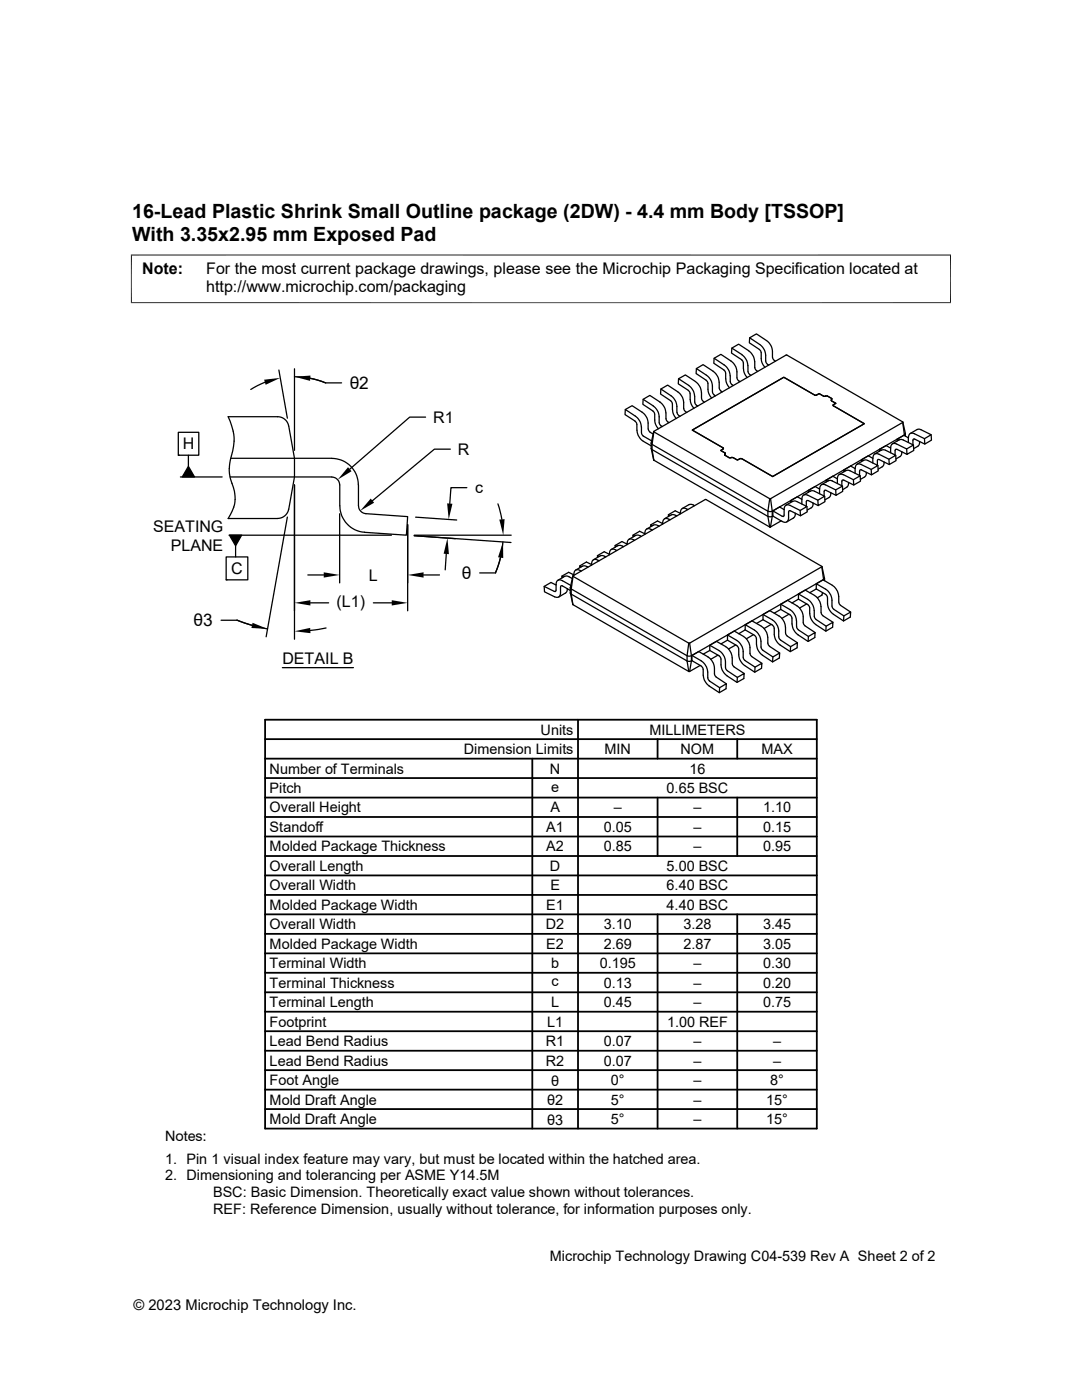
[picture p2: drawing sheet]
<svg xmlns="http://www.w3.org/2000/svg" width="216mm" height="279mm" viewBox="0 0 216 279" stroke-linecap="round" stroke-linejoin="round" font-family="sans-serif">
<g fill="none" stroke="#000" stroke-width=".25">
<path d="M52.9 76.3l-2.9 1.4M55.6 73.9l1.7 9.6M58.8 75.2a16.7 16.7 0 0 1 6.2 1.2h3.2M58.8 73.6v16.3M61.9 75.5l3.1 .9M128.3 79.7l2 1.3a2.81 2.81 0 0 1 1.2 2.2v1.1M131.9 77.6l2 1.4a2.81 2.81 0 0 1 1.2 2.1v1.3l.4 .5M135.4 75.6l2 1.3a2.81 2.81 0 0 1 1.2 2.2M137.4 77.9l.3 .6M137.7 78.6v1.1a2.75 2.75 0 0 0 .8 1.8M138.6 79.1v1.3l.6 .6M138.8 76.2a2.92 2.92 0 0 1 1.2 2.1v1.3l.6 .7"/>
<path d="M138.8 76.1l-2-1.3-1.4 .8-.1 1 2.1 1.3M139 73.6l2 1.3a2.81 2.81 0 0 1 1.2 2.1v1.3l.6 .7M140.9 75.9l-2-1.4 .1-.9 1.3-.8 2 1.3a2.81 2.81 0 0 1 1.2 2.2M140.9 75.9l.3 .6M141.3 76.5v1.2a2.75 2.75 0 0 0 .7 1.7M142.5 71.5l2 1.3a2.92 2.92 0 0 1 1.2 2.2v1.3l.4 .5M143.5 76.3v1.2l.6 .7M144.8 74.5l-.4-.7-2-1.3 .1-1 1.3-.8 2.1 1.4a2.81 2.81 0 0 1 1.1 2.1l.1 1.3 .2 .5 .4 .2M144.8 74.5v1.1a2.75 2.75 0 0 0 .7 1.8M146 69.5l2 1.3a2.81 2.81 0 0 1 1.2 2.2M146.1 76.8l.2 .1M148 71.8l.3 .6"/>
<path d="M148.3 72.4l.1 1.2a2.75 2.75 0 0 0 .7 1.8M149.2 72.9l.1 1.3 .5 .7M149.4 70a2.92 2.92 0 0 1 1.2 2.2v1.2l.6 .7M149.4 70l-2-1.3-1.4 .8v1l2 1.3M149.6 67.4l2 1.3a2.81 2.81 0 0 1 1.2 2.2v1.3l.6 .7M151.5 69.7l-2-1.3 .1-1 1.3-.8 2.1 1.4a2.81 2.81 0 0 1 1.1 2.1l.1 1.3 .5 .7M151.5 69.8l.4 .6M151.9 70.4v1.1a2.75 2.75 0 0 0 .7 1.8M164.7 79.1h-.4l-.9-.6-.5 .3h-.3l-6.2-3.5-18.3 10.5 6.2 3.6M164.7 79v.1M164.8 79.1h.3M165.1 79l.8 .5"/>
<path d="M165.9 79.8v.2l.9 .5-.5 .3M165.9 79.5v.2M35.6 86.3h4.1v4.5h-4.1zM35.6 90.8h.1M36 95.2h8.3M37.6 93.1l1.2 2.1h-2.4zM37.6 90.8v2.3M45.9 95.2h20.3M46 91.5h20.2M46.9 99.7a15.9 15.9 0 0 0-1-4.7 10.4 10.4 0 0 1 .5-5 9.5 9.5 0 0 0-.9-6.8h9.9a2.24 2.24 0 0 1 2.2 1.8l1.2 6.5v3.7l-1.2 6.4a2.29 2.29 0 0 1-2.2 1.9h-9.9l1.2-2.3 .2-1.5M58.8 96.8v30.8M66.2 91.5a5.3 5.3 0 0 1 5.3 5.3"/>
<path d="M66.2 95.2a1.59 1.59 0 0 1 1.6 1.6v4.1M71.5 96.8v4.1a1.6 1.6 0 0 0 1.5 1.6l8.3 .6-.2 3.7-8.4-.6M84.9 83.2h-3.2l-11.9 10.4M89.9 89.6h-3.2l-12.4 10.3M93.2 97.3h-3.2l-.3 3.2M124.8 81.7l2 1.4a2.81 2.81 0 0 1 1.2 2.1M126.7 84.1l.4 .6M126.7 84.1l-2-1.4 .1-1 1.3-.7 2 1.3a2.81 2.81 0 0 1 1.2 2.1l.1 1.3 .3 .6M127.1 84.7v1.2a2.89 2.89 0 0 0 1.3 2.2l1.5 .9M128 85.2l.1 1.6 1.9 1.2M129.7 86.3l.6 .3M129.9 89.5l.2 .2"/>
<path d="M129.9 88.4v1.1M129.9 89.5l.6 2.3M130.1 89.7l23.1 13.3 .5 .1 .5-.1M130.3 82l-2-1.3v-1l1.4-.8 2 1.3a2.81 2.81 0 0 1 1.2 2.2M130.3 82l.3 .7M130.5 91.8l23.1 13.4M130.5 91.8l-.4-2.1v-1l.4-2.5 23.1 13.3M130.6 82.7v1.1a2.75 2.75 0 0 0 .8 1.8M131.6 84.3l.1 .4 .4 .4M132.9 82.4v1.3l.6 .6M134.2 80.6l-.4-.6-2-1.4 .1-1 1.3-.7 2 1.3a2.81 2.81 0 0 1 1.2 2.1v1.3l.6 .7M134.2 80.6v1.2a2.75 2.75 0 0 0 .7 1.7"/>
<path d="M135.5 83l.2 .1M144.3 89.4v.2M144.3 89.6l-.5 .3 .9 .5-.1 .4 .9 .5M145.5 91.3h.7M153.6 99.5h.2M153.6 99.5l-.4 2.5v1.1l.4 2.1M153.8 99.5l.3 3.6-.4 2.1M157.8 99.9l.3 .2M160 99.7l-.9-.6-1.3 .8v.4M160.4 98.8l1.7-.9 2.4 1.1-1.3 .8-2-1a.76 .76 0 0 0-.9 0 .76 .76 0 0 0-.3 .8v1M161.2 99.9h-.2l-.1 .2M161.2 99.9l2.1 1"/>
<path d="M161.3 97.9l.3 .2M163.5 97.6l-.9-.5-1.3 .8v.4M163.5 97.6v.9M164.4 98.1v.9M164.5 98.1v-.2h.3l2 .9M164.5 99l.1 1.1-1.3 .8-.1-1.1M164.8 95.8l.4 .2M165.8 98.3l-.3 .9-.9 .6M166.1 96l2 1-1.3 .8-2.1-1a.76 .76 0 0 0-.8 0 .76 .76 0 0 0-.3 .8M166.1 96l-.4-.1h-.4l-1.4 .8M166.3 81l6.2 3.6-18.3 10.5-6.2-3.6h-.3l-.5 .3-.9-.5M166.3 80.8v.2"/>
<path d="M167.1 95.6l-.9-.6-1.4 .8v.4M167.4 94.7l1.8-.9 2.4 1.2-1.3 .7-2-1a.76 .76 0 0 0-.9 0 .76 .76 0 0 0-.3 .8v1M168 96v.9M168.1 97v1.1l-1.3 .7v-1M168.3 95.8h-.2l-.1 .3M168.3 95.8l2 1M168.4 93.8l.3 .2M169.3 96.4l-.2 .8-1 .5M169.3 96.3v.1M170.6 93.5l-.9-.5-1.3 .8v.3M170.6 93.5v.9M171 92.6l1.7-.8 2.5 1.1-1.4 .8-2-1"/>
<path d="M171.5 94v.9M171.6 95l.1 1-1.4 .8v-1.1M171.8 92.7a.76 .76 0 0 0-.8 0 .76 .76 0 0 0-.4 .8M171.9 93.8l2 1M171.9 93.8h-.3v.2M171.9 91.7l.4 .2M172.9 94.3l-.3 .8-.9 .6M174.2 91.5l-.9-.5-1.4 .7v.4M174.2 91.4v1M175.1 91.9v1M175.1 91.9l.1-.2h.2l2 1M175.2 92.9v1.1l-1.3 .8-.1-1.1"/>
<path d="M175.5 89.7l.3 .2M175.9 89.8l.4-.1 .4 .2M175.9 89.8l-1.4 .8M176.4 92.3l-.3 .8-.9 .5M176.4 92.2v.1M176.7 89.9l2 1-1.3 .8-2-1.1a.76 .76 0 0 0-.9 0 .76 .76 0 0 0-.3 .8M177.7 89.4l-.9-.5-1.3 .8v.4M178.1 88.6l1.7-.9 2.5 1.1-1.4 .8-2-1a.76 .76 0 0 0-.9 0 .76 .76 0 0 0-.3 .8v1M178.6 89.9v.9M178.7 90.9l.1 1-1.4 .8v-1M179 89.7h-.3l-.1 .2M179 89.7l2 1"/>
<path d="M179 87.7l.3 .1M179.9 90.3l-.2 .7-.9 .6M180 90.2v.1M180.1 84.3l-23.2-13.5-26.4 15.3-.6 2.3 .2 .3M180.1 84.3l-26.3 15.2M180.1 84.3l.4 2.6M180.1 84.2l.6 2.3-.2 .3-26.4 15.2-.4 .1-.5-.1-23.1-13.3M180.7 86.6v.4M181.3 87.4l-.9-.5-1.4 .8v.3M181.3 87.3v1M181.6 86.5l1.7-.9 2.5 1.2-1.3 .7-2.1-.9M182.3 88.8v1.1l-1.3 .8-.1-1.1"/>
<path d="M182.5 86.6a.76 .76 0 0 0-.9-.1 .76 .76 0 0 0-.3 .8M182.5 87.6l2 1M182.5 87.6h-.2l-.1 .2v1M183.5 88.1l-.3 .9-.9 .5M185.8 86.8l.1 1-1.4 .8v-1.1M45.1 111.1h4.3v4.6h-4.3zM45.1 115.7h.1M45.7 106.8h32.4M45.8 106.8h2.4l-1.2 2.1zM47 108.9v2.2M57.3 103.2l-4.2 23.9M61.4 114.7h3.2"/>
<path d="M67.8 102.5v13.8M67.8 100.9a5.3 5.3 0 0 0 4.9 5.3M81.3 104.7v17.2M82.7 106.8h19.3M82.7 106.9l19.3 1.4M82.9 103.2l8.2 .6M84.5 114.7h3.2M89 110.6l-.2 3.1M99.4 100.6l.7 3.1M99.9 111.3l-1 3M100.4 108.2a19.5 19.5 0 0 1-1.5 6.1h-3.2M111 116.8l-1.1-.6-1.3 .8v1.1l2.1 1a.76 .76 0 0 0 .8 0 .76 .76 0 0 0 .3-.8l.1-1.2 .1-.2 1.8 .9"/>
<path d="M112.1 115l.4 .1M112.2 115.9l1.7 .9M112.2 115.9a.76 .76 0 0 0-.9-.1 .76 .76 0 0 0-.3 .8l-.1 1.3-.1 .2-2.2-1.1M113.2 117.5l-.3 .8-1.4 .8M113.8 117.3v1l.2 .3 23.1 13.3 .4 .1 .6-.2M113.8 117.2l.2 .3 23.1 13.4M113.8 118.4l.5 2.3M114.2 115.5l-1.3-.5-1.6 .8M114.3 115l-.5 2.2M114.5 114.7l-1-.5-1.4 .8v.3M114.5 114.6v.2M115.7 112.9l.3 .2"/>
<path d="M115.8 113.9l.2 .1M115.8 113.9a.76 .76 0 0 0-.9-.1 .76 .76 0 0 0-.4 .8M117.3 113.2l-.5-.3h-.4l-1.5 .9M118 112.7l-1-.5-1.3 .7v.4M119.2 110.9l.3 .2M119.3 111.8a.81 .81 0 0 0-1 0 .81 .81 0 0 0-.3 1M119.3 111.8l.2 .1M120.9 111.1l-.6-.2h-.4l-1.5 .8M121.6 110.6l-1-.5-1.4 .8v.4M121.6 110.5v.2M122.7 108.9l.4 .1M123.1 109.9a.82 .82 0 0 0-1-.3 .82 .82 0 0 0-.5 .9"/>
<path d="M124.4 109.1l-.5-.2h-.5l-1.4 .8M125.1 108.6l-1-.5-1.4 .8 .1 .3M125.1 108.5v.2M126.3 106.8l.3 .2M126.4 107.7l.2 .1M126.4 107.7a.76 .76 0 0 0-.9-.1 .76 .76 0 0 0-.4 .9M128 107.1l-.6-.3h-.4l-1.5 .8M128.7 106.5l-1.1-.5-1.3 .8v.3M129.8 104.8l.4 .1M129.9 105.7a.81 .81 0 0 0-1-.1 .81 .81 0 0 0-.2 1M129.9 105.7l.3 .1M131.3 104.9l-.8-.1-1.5 .8"/>
<path d="M131.3 104.9l.2 .1M132.2 104.5l-1-.5-1.4 .8 .1 .3M132.2 104.4v.2M133.4 102.7l.3 .2M133.5 103.6l.2 .1M133.5 103.7a.76 .76 0 0 0-.9-.2 .76 .76 0 0 0-.4 .9M135 103l-.5-.3h-.5l-1.4 .8M135.7 102.4l-1-.5-1.3 .8v.4M135.7 102.3v.3M137 101.6a.76 .76 0 0 0-.9-.1 .76 .76 0 0 0-.3 .8M137 101.6l.2 .1M138.6 100.9l-.6-.2h-.4l-1.5 .8"/>
<path d="M153.6 105.2h.2M154.2 102l1.9 1M155.9 103.9l-2.2 1.3M156.4 102.8v.3l-.3-.1M156.5 101.7l-.9-.5-1.4 .8v1M156.8 100.8l1.8-.8 2.4 1.1-1.3 .8-2.1-1a.76 .76 0 0 0-.8-.1 .76 .76 0 0 0-.3 .8v1.2M157.4 102.2v1.1a.76 .76 0 0 1-.4 .9 .76 .76 0 0 1-.9-.1l-1.9-1.1M157.4 102.2l.1-.3h.2l2 1M158.7 102.6l-.3 .7-1.4 .9M158.7 102.4v.2M159.3 119.6l-1.3 .7M159.3 119.6l2 1.1 .2 .6"/>
<path d="M159.3 118.5l1.9 1.1a3 3 0 0 1 1.3 2.2l.1 1.5 2.2 1.7 1.4-.8-.1 1-1.3 .8-2-1.3M160.9 100.1v.9M161 101.1l.1 1.1-1.4 .7v-1M162.2 100.4l-.2 .9-.9 .5M162.5 118.8l-1.8-1-1.4 .7v1.1M162.5 118.9a2.89 2.89 0 0 1 1.3 2.2v1.1M162.9 117.5l-1.3 .8M162.9 117.5l2.1 1.4 .1 1.5a2.81 2.81 0 0 0 1.2 2.2l2 1.3 1.4-.8v-.9l-1.3 .7-2-1.3M162.9 116.5l1.8 1.1a2.89 2.89 0 0 1 1.3 2.2v1.3l.4 .5M164 113.1l-23.2-13.4-26.5 15.3M164 113.1l-26.4 15.3M164 113.1l.3 2.7"/>
<path d="M164 113.1l.5 2.3M164.1 118.3l-.1 .5-.9 .5M164.5 115.4l-.2 .2-26.3 15.3M164.5 115.4v.5M166.1 116.8a3 3 0 0 1 1.3 2.2l.1 1.5 2.2 1.7M166.1 116.8l-1.9-1.1-1.3 .8v1M44.1 123.8h3.2M47.3 123.8l3 1 3.1 .7M47.3 123.8l3 1M56.3 133.2h14.2M61.9 120.3h3.7M65.1 125.3l-3.2 .5"/>
<path d="M74.5 120.3h3.7M114.3 120.7l23.1 13.3M114.3 120.7l-.3-2.1v-1.1l.3-2.5 23.1 13.4M137.1 130.9l.4 .1 .5-.1M137.4 134h.2M137.4 128.4h.2M137.4 128.4l-.3 2.5v1l.3 2.1M137.6 128.4l.4 2.5v1l-.4 2.1M138.1 131.8l1.9 1.2 .3 .6M138.1 130.8l1.8 1.1a3 3 0 0 1 1.3 2.2v1.3l.4 .5M139.7 132.8l-2.1 1.2M140.3 133.6v1.1a2.81 2.81 0 0 0 1.2 2.2l2 1.3 1.4-.7v-1l-1.3 .7-2-1.3"/>
<path d="M141.3 131.1l-1.9-1.1-1.3 .8v1M141.3 131.1a2.89 2.89 0 0 1 1.3 2.2v1.3l.3 .5M141.6 129.8l-1.3 .8M141.6 128.8l1.9 1.1a2.89 2.89 0 0 1 1.3 2.2l.1 1.5 2.2 1.6 1.4-.8-.1 1-1.3 .8-2-1.3M141.6 129.8l2.1 1.4 .2 1.5a2.81 2.81 0 0 0 1.2 2.2M141.6 129.8v-1l1.4-.8 1.8 1.1a2.98 2.98 0 0 1 1.3 2.2l.1 1.5 2.3 1.6M142.9 135.1l2 1.4M143.3 130.7l-1.5 .9M143.6 137.2l-.1 1M145.2 127.8l-1.3 .7M145.2 127.8l1.9 1.1 .3 .6M145.2 126.7l1.8 1.1a2.89 2.89 0 0 1 1.3 2.2"/>
<path d="M146.8 128.7l-1.4 .8M147.1 135.2v1M147.4 129.5v1.2a2.81 2.81 0 0 0 1.2 2.1l2 1.4 1.4-.8v-1l-1.3 .7-2-1.3M148.3 130v1.2M148.3 131.2l.4 .6M148.4 127a2.89 2.89 0 0 1 1.2 2.2l.2 1.5 2.2 1.7M148.4 127l-1.9-1.1-1.3 .8v1.1M148.7 125.7l-1.3 .8M148.7 125.7l1.9 1.2 .3 .5M148.7 124.7l1.9 1.1a3 3 0 0 1 1.2 2.2l.2 1.5 2.2 1.6 1.4-.8-.1 1-1.3 .8-2.1-1.3a2.81 2.81 0 0 1-1.1-2.2l-.1-1.2M150.3 126.7l-1.4 .8M150.7 133.1l-.1 1.1"/>
<path d="M151.9 125l-1.8-1.1-1.4 .8v1M151.9 125a2.89 2.89 0 0 1 1.3 2.2v1.2M152.3 123.7l-1.3 .7M152.3 123.7l1.8 1M152.3 123.7v-1.1l1.3-.7 1.8 1a2.89 2.89 0 0 1 1.3 2.2l.1 1.6 2.3 1.6M152.3 122.6l1.8 1.1a2.89 2.89 0 0 1 1.3 2.2v1.3l.3 .5M153.2 128.4l.4 .6M153.5 129l2.1 1.3M153.9 124.6l-1.4 .8M154.1 124.8l.4 .5v1.3a2.81 2.81 0 0 0 1.2 2.1l2 1.3 1.3-.7 .1-1-1.3 .8-2.1-1.4M154.2 131.1v1M155.8 121.6l-1.3 .8"/>
<path d="M155.8 121.6l2.1 1.4 .1 1.5a2.92 2.92 0 0 0 1.2 2.2l2 1.3 1.4-.8v-1l-1.3 .8-2-1.3M155.8 120.6l1.8 1.1a2.89 2.89 0 0 1 1.3 2.2v1.2M157.4 122.6l-1.4 .8M157.8 129.1l-.1 .9M159 125.1l.3 .6M159 120.9l-1.9-1.1-1.3 .8v1M159 120.9a2.89 2.89 0 0 1 1.3 2.2v1.3l.3 .5M160.6 124.9l2 1.3M161 120.5l-1.4 .8M161.3 127l-.1 1M161.6 121.3v1.2a2.81 2.81 0 0 0 1.2 2.1M163.9 122.2l.2 .6 2.1 1.4"/>
<path d="M164.8 125v1M168.4 122.9l-.1 1"/>
</g>
<path d="M26.1 50.9h163.7M26.2 50.8v9.7M189.7 50.8v9.7M26.1 60.4h163.7" fill="none" stroke="#000" stroke-width=".2"/>
<g fill="#000">
<path d="M52.7 75.8l3.2-.4-2.9 1.4zM58.8 75.2l3.2-.2-.1 1zM37.6 93.1l1.2 2.1h-2.4zM69.4 93.2l.7 .8-2.7 1.7zM74 99.5l.7 .8-2.8 1.6zM45.8 106.8h2.4l-1.2 2.1zM58.8 120.3l3.1-.5v1zM64.6 114.2l3.2 .5-3.2 .6zM78.2 119.8l3.1 .5-3.1 .5zM81.3 114.7l3.2-.5v1.1zM89.3 107.4l.3 3.2-1.1-.1zM89.2 100.5h1.1l-.8 3.2z"/>
<path d="M100.4 108.2v3.2l-1-.2zM99.6 103.7l1.1-.1-.3 3.2zM50.4 124.3l3 1.2-3.2-.2zM58.8 126l3.1-.7 .1 1.1z"/>
</g>
<g fill="none" stroke="#000" stroke-width=".36">
<path d="M52.9 159.2h110.1M52.9 155.3h110.1M52.9 151.4h110.1M52.9 147.5h110.1M52.9 143.6h110.1v81.6h-110.1zM106.2 151.4v73.8M115.3 143.6v81.6M131.2 147.5v3.9M131.2 159.2v11.6M147.1 147.5v3.9M147.1 159.2v11.6M52.9 163h110.1"/>
<path d="M52.9 170.8h110.1M52.9 166.9h110.1M52.9 178.6h110.1M52.9 174.7h110.1M52.9 194.1h110.1M52.9 182.5h110.1M52.9 198h110.1M52.9 186.4h110.1M52.9 190.3h110.1M131.2 182.5v42.7M147.1 182.5v42.7M52.9 201.9h110.1"/>
<path d="M52.9 213.6h110.1M52.9 205.8h110.1M52.9 209.7h110.1M52.9 217.5h110.1M52.9 221.3h110.1"/>
</g>
<g font-size="3.9">
<text x="26.4" y="43.5">16-Lead Plastic Shrink Small Outline package (2DW) - 4.4 mm Body [TSSOP]</text>
<text x="26.4" y="48.1">With 3.35x2.95 mm Exposed Pad</text>
</g>
<g font-size="3.5">
<text x="69.8" y="77.6">θ2</text>
<text x="92.2" y="115.5">θ</text>
<text x="38.6" y="125">θ3</text>
</g>
<g font-size="3.2">
<text x="28.4" y="54.7">Note:</text>
<text x="41.1" y="58.3">http://www.microchip.com/packaging</text>
<text x="41.1" y="54.7">For the most current package drawings, please see the Microchip Packaging Specification located at</text>
<text x="36.5" y="89.7">H</text>
<text x="86.4" y="84.4">R1</text>
<text x="91.4" y="90.8">R</text>
<text x="94.8" y="98.5">c</text>
<text x="30.5" y="106.1">SEATING</text>
<text x="34.1" y="109.9">PLANE</text>
<text x="46.1" y="114.6">C</text>
<text x="73.6" y="115.9">L</text>
<text x="67.2" y="121.1">(L1)</text>
<text x="56.3" y="132.6">DETAIL B</text>
</g>
<g font-size="2.9">
<text x="107.9" y="146.6">Units</text>
<text x="129.6" y="146.6">MILLIMETERS</text>
<text x="53.8" y="154.4">Number of Terminals</text>
<text x="92.5" y="150.5">Dimension Limits</text>
<text x="109.7" y="154.4">N</text>
<text x="120.7" y="150.5">MIN</text>
<text x="135.8" y="150.5">NOM</text>
<text x="137.6" y="154.4">16</text>
<text x="151.9" y="150.5">MAX</text>
<text x="53.8" y="158.3">Pitch</text>
<text x="110" y="158">e</text>
<text x="133" y="158.3">0.65 BSC</text>
<text x="53.8" y="162.1">Overall Height</text>
<text x="53.8" y="166">Standoff</text>
<text x="109" y="166">A1</text>
<text x="109.8" y="162.1">A</text>
<text x="120.5" y="166">0.05</text>
<text x="122.5" y="162.1">–</text>
<text x="138.4" y="162.1">–</text>
<text x="138.4" y="166">–</text>
<text x="152.3" y="162.1">1.10</text>
<text x="152.3" y="166">0.15</text>
<text x="53.8" y="173.8">Overall Length</text>
<text x="53.8" y="169.9">Molded Package Thickness</text>
<text x="109" y="169.9">A2</text>
<text x="109.7" y="173.8">D</text>
<text x="120.5" y="169.9">0.85</text>
<text x="133" y="173.8">5.00 BSC</text>
<text x="138.4" y="169.9">–</text>
<text x="152.3" y="169.9">0.95</text>
<text x="53.8" y="177.7">Overall Width</text>
<text x="109.8" y="177.7">E</text>
<text x="133" y="177.7">6.40 BSC</text>
<text x="53.8" y="181.6">Molded Package Width</text>
<text x="53.8" y="185.5">Overall Width</text>
<text x="108.9" y="185.5">D2</text>
<text x="109" y="181.6">E1</text>
<text x="120.5" y="185.5">3.10</text>
<text x="133" y="181.6">4.40 BSC</text>
<text x="136.4" y="185.5">3.28</text>
<text x="152.3" y="185.5">3.45</text>
<text x="53.8" y="189.3">Molded Package Width</text>
<text x="109" y="189.4">E2</text>
<text x="120.5" y="189.3">2.69</text>
<text x="136.4" y="189.3">2.87</text>
<text x="152.3" y="189.3">3.05</text>
<text x="53.8" y="193.2">Terminal Width</text>
<text x="53.8" y="197.1">Terminal Thickness</text>
<text x="110" y="193.2">b</text>
<text x="110" y="196.8">c</text>
<text x="119.7" y="193.2">0.195</text>
<text x="120.5" y="197.1">0.13</text>
<text x="138.4" y="197.1">–</text>
<text x="138.4" y="193.2">–</text>
<text x="152.3" y="197.1">0.20</text>
<text x="152.3" y="193.2">0.30</text>
<text x="53.8" y="201">Terminal Length</text>
<text x="110" y="201">L</text>
<text x="120.5" y="201">0.45</text>
<text x="138.4" y="201">–</text>
<text x="152.3" y="201">0.75</text>
<text x="53.8" y="204.9">Footprint</text>
<text x="53.8" y="208.8">Lead Bend Radius</text>
<text x="108.9" y="208.8">R1</text>
<text x="109.2" y="204.9">L1</text>
<text x="120.5" y="208.8">0.07</text>
<text x="133.1" y="204.9">1.00 REF</text>
<text x="138.4" y="208.8">–</text>
<text x="154.3" y="208.8">–</text>
<text x="53.8" y="212.7">Lead Bend Radius</text>
<text x="108.9" y="212.7">R2</text>
<text x="120.5" y="212.7">0.07</text>
<text x="138.4" y="212.7">–</text>
<text x="154.3" y="212.7">–</text>
<text x="53.8" y="220.4">Mold Draft Angle</text>
<text x="53.8" y="216.6">Foot Angle</text>
<text x="109.2" y="220.6">θ2</text>
<text x="110" y="216.7">θ</text>
<text x="121.9" y="216.6">0°</text>
<text x="121.9" y="220.4">5°</text>
<text x="138.4" y="220.4">–</text>
<text x="138.4" y="216.6">–</text>
<text x="152.9" y="220.4">15°</text>
<text x="153.7" y="216.6">8°</text>
<text x="32.9" y="227.7">Notes:</text>
<text x="53.8" y="224.3">Mold Draft Angle</text>
<text x="109.2" y="224.5">θ3</text>
<text x="121.9" y="224.3">5°</text>
<text x="138.4" y="224.3">–</text>
<text x="152.9" y="224.3">15°</text>
<text x="32.9" y="232.3">1. Pin 1 visual index feature may vary, but must be located within the hatched area.</text>
<text x="32.9" y="235.6">2. Dimensioning and tolerancing per ASME Y14.5M</text>
<text x="42.5" y="238.9">BSC: Basic Dimension. Theoretically exact value shown without tolerances.</text>
<text x="42.5" y="242.2">REF: Reference Dimension, usually without tolerance, for information purposes only.</text>
<text x="109.7" y="251.7">Microchip Technology Drawing C04-539 Rev A Sheet 2 of 2</text>
<text x="26.6" y="261.3">© 2023 Microchip Technology Inc.</text>
</g>
</svg>
